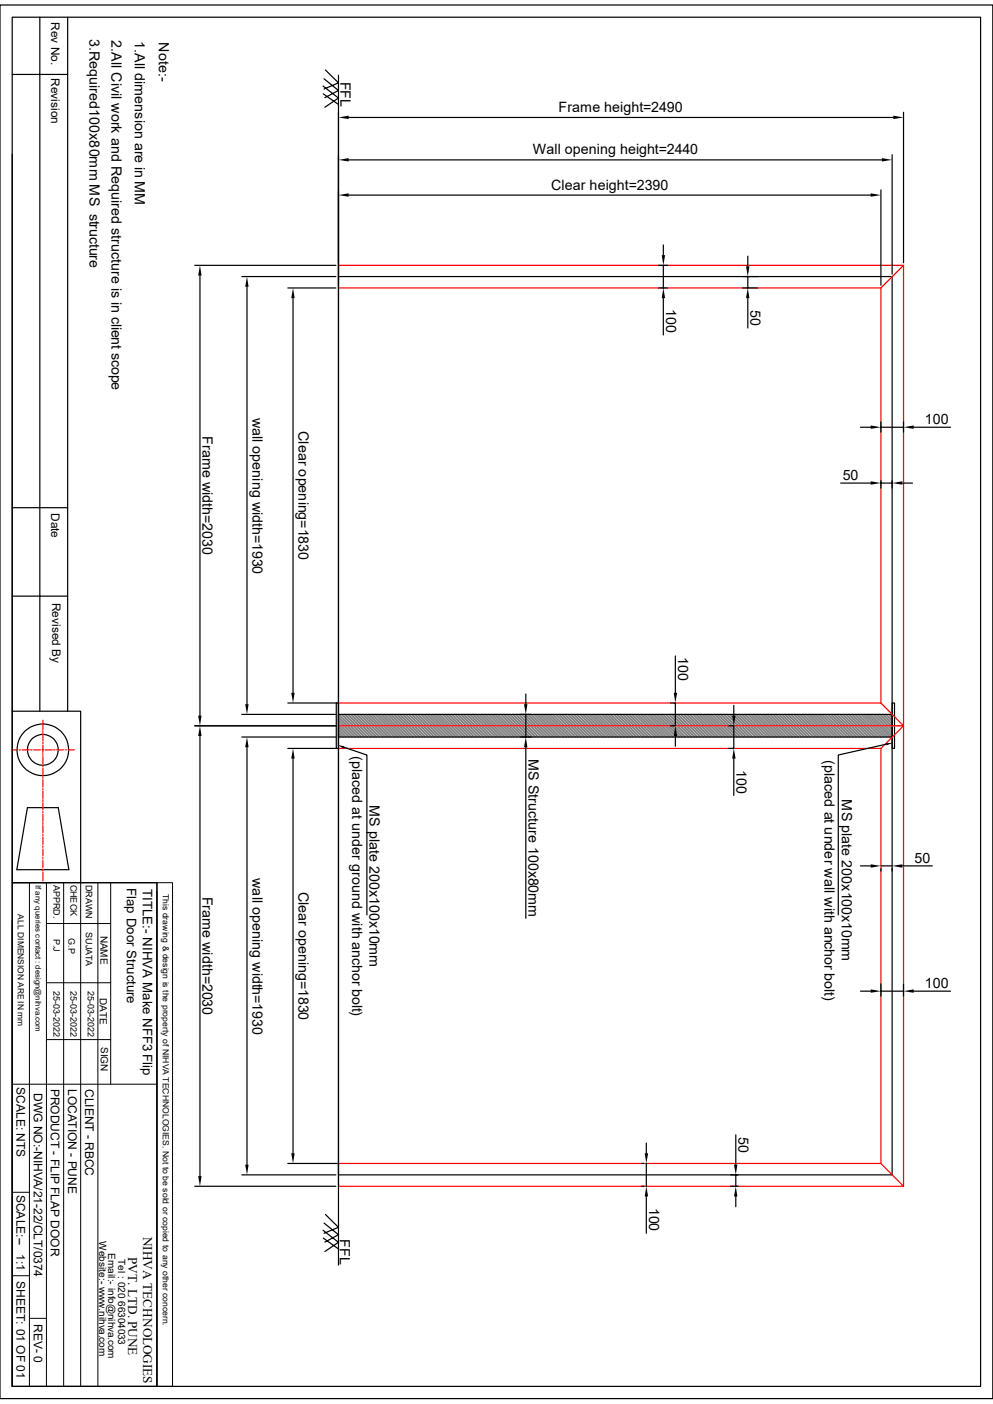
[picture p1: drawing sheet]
<svg xmlns="http://www.w3.org/2000/svg" width="210mm" height="297mm" viewBox="0 0 210 297" stroke-linecap="round" stroke-linejoin="round" font-family="sans-serif">
<g fill="none" stroke="#000" stroke-width=".25">
<path d="M0 1.1h210v294.8h-210zM2.6 3.6h204.8v289.7h-204.8zM2.6 15.7h11.7M8.4 3.6v146.9M14.3 3.6v146.9M68.3 18.2l3.3 2.5-2.9 2M68.4 19.9l3.2 2.2M68.5 16.7l3.1 2.4-2.9 1.6M68.8 14.8l2.8 2.7-3.1 1.3M71.6 15.9v251.7M2.6 32.6v117.9h14.5v36.2M73.7 24.8h115.2"/>
<path d="M73.7 33.8h112.8M188.7 32.7v25.3M191.1 23.7v31.9M41.2 56.1h29.8M42.3 58.3v93.1M51.1 58.5h19.9M71.6 58.5h117.1v190h-117.1M73.7 41.3h110.4M139.2 56.1h2M140.3 51.8v2.2M140.3 56.1v4.8M158.2 54.2v2.1"/>
<path d="M158.2 58.5v2.4M186.3 40.2v20.2M52.2 60.7v88.3M60.9 60.9h10.1M62 63.1v83.5M139.2 60.9h2M140.3 63.1v7.8M157.1 60.9h3.2M158.2 63.1v6.3M182 90.4h2.1M186.3 89.2v2.2M186.3 90.4h4.8"/>
<path d="M191.1 89.2v2.2M193.3 90.4h7.7M2.6 107.4h11.7M177.8 102.2h6.3M186.3 101.7v1.6M186.3 102.2h2.4M190.8 102.2h2.2M2.6 126.1h11.7M142.8 138.8v7.8M2.6 150.5v36.2M41.2 153.5h29.8M42.3 155.7v93.1"/>
<path d="M51.1 151.1h19.9M51.1 155.9h19.9M52.2 158.1v88.3M60.9 148.7h10.5M60.9 158.3h10.1M71.1 148.7h.5v9.6h-.5zM71.6 151.1h117.1v4.8h-117.1zM72.7 158.1l4.9 1.6v33.8M110 151.1h2.3M110.1 155.9h2.2M111.2 146.8v2.2M111.2 151.1v4.8"/>
<path d="M111.2 158.1v36.2M141.8 148.7h.9M141.8 153.5h.9M142.8 148.7v4.8M142.8 155.7v2.2M154.1 153.5h1.1v4.8h-1.1M155.2 149.2v2.2M187.4 157.4l-10.1 2.3v33.8M188.7 148.7h.5v9.6h-.5zM5.8 170.9h6.5l2.3 13.1h-11zM62 160.5v83.5M155.2 160.5v7.8"/>
<path d="M2.6 186.7h30.6v106.6h-30.6zM2.6 194.8v98.5M182 183.2h2.1M186.3 183.7v.6M186.3 183.2h2.4M190.8 183.2h6.4M182 209.7h2.1M186.3 208.2v2.5M186.3 209.7h4.8M191.1 208.2v2.5M193.3 209.7h7.7M41.2 251h29.8"/>
<path d="M51.1 248.5h19.9M60.9 246.1h10.6M68.5 258.7l3.1 2.5-2.9 1.6M68.8 256.9l2.8 2.7-3.1 1.3M135.6 246.1h.6M135.6 251h.6M136.7 241.8v2.2M136.7 246.1v4.9M136.7 253.1v7.8M154.5 251h1.6M155.6 240.1v6.3M155.6 248.5v2.5"/>
<path d="M155.6 253.1v2.2M68.3 260.3l3.3 2.5-2.9 2M68.4 261.9l3.2 2.3"/>
<circle cx="9.1" cy="158.6" r="5.5"/>
<circle cx="9.1" cy="158.6" r="3.3"/>
</g>
<g fill="none" stroke="#f00" stroke-width=".25">
<path d="M191.1 56.1v194.9M191.1 56.1l-4.8 4.8M191.1 56.1h-119.5v4.8h114.7M186.3 60.9v87.8M2.4 158.6h1.3M4 158.6h.3M4.7 158.6h1.5M6.5 158.6h.3M7.1 158.6h1.5M8.9 158.6h.3M9.1 152.4v1.9M9.1 154.6v.3"/>
<path d="M9.1 155.2v1.5M9.1 157v.4M9.1 157.6v1.6M9.1 159.5v.3M9.5 158.6h1.5M11.3 158.6h.3M11.9 158.6h1.6M13.8 158.6h.3M14.4 158.6h1.3M71.6 153.5h119.5M71.6 158.3h114.7M71.6 148.7h114.7"/>
<path d="M186.3 148.7l4.8 4.8-4.8 4.8M186.3 158.3v87.8M9.1 160.1v1.5M9.1 161.9v.3M9.1 162.5v1.5M9.1 164.3v.3M9.1 165v1.5M9.1 166.8v.3M9.1 167.4v1.5M9.1 169.2v.3M9.1 169.8v1.6M9.1 171.7v.3"/>
<path d="M9.1 172.3v1.5M9.1 174.1v.3M9.1 174.7v1.5M9.1 176.5v.3M9.1 177.1v1.5M9.1 179v.3M9.1 179.6v1.5M9.1 181.4v.3M9.1 182v1.6M9.1 183.9v.3M9.1 184.4v2M186.3 246.1l4.8 4.9"/>
<path d="M186.3 246.1h-114.7v4.9h119.5"/>
</g>
<g fill="none" stroke="#808080" stroke-width=".25">
<path d="M71.6 151.6l4.3 4.3M71.6 152.3l3.6 3.6M71.6 153l3 2.9M71.6 153.6l2.4 2.3M71.6 154.2l1.7 1.7M71.6 154.9l1 1M71.6 155.5l.4 .4M71.6 151.2l4.7 4.7M71.6 151.8l4 4.1M71.6 152.5l3.4 3.4M71.6 153.2l2.8 2.7M71.6 153.8l2.1 2.1"/>
<path d="M71.6 154.4l1.5 1.5M71.6 155.1l.8 .8M71.6 155.7l.2 .2M71.7 151.1l4.8 4.8M72.2 151.1l4.8 4.8M72.4 151.1l4.8 4.8M72.8 151.1l4.8 4.8M73 151.1l4.8 4.8M73.4 151.1l4.9 4.8M73.7 151.1l4.8 4.8M74.1 151.1l4.8 4.8M74.3 151.1l4.8 4.8"/>
<path d="M74.8 151.1l4.7 4.8M75 151.1l4.8 4.8M75.4 151.1l4.8 4.8M75.6 151.1l4.8 4.8M76 151.1l4.9 4.8M76.2 151.1l4.9 4.8M76.7 151.1l4.8 4.8M76.9 151.1l4.8 4.8M77.3 151.1l4.8 4.8M77.6 151.1l4.7 4.8M78 151.1l4.8 4.8M78.2 151.1l4.8 4.8"/>
<path d="M78.6 151.1l4.8 4.8M78.8 151.1l4.9 4.8M79.3 151.1l4.8 4.8M79.5 151.1l4.8 4.8M79.9 151.1l4.8 4.8M80.1 151.1l4.8 4.8M80.6 151.1l4.7 4.8M80.8 151.1l4.8 4.8M81.2 151.1l4.8 4.8M81.4 151.1l4.8 4.8M81.9 151.1l4.8 4.8M82.1 151.1l4.8 4.8"/>
<path d="M82.5 151.1l4.8 4.8M82.7 151.1l4.8 4.8M83.1 151.1l4.9 4.8M83.4 151.1l4.8 4.8M83.8 151.1l4.8 4.8M84 151.1l4.8 4.8M84.5 151.1l4.7 4.8M84.7 151.1l4.8 4.8M85.1 151.1l4.8 4.8M85.3 151.1l4.8 4.8M85.7 151.1l4.9 4.8M85.9 151.1l4.9 4.8"/>
<path d="M86.4 151.1l4.8 4.8M86.6 151.1l4.8 4.8M87 151.1l4.8 4.8M87.2 151.1l4.8 4.8M87.7 151.1l4.8 4.8M87.9 151.1l4.8 4.8M88.3 151.1l4.8 4.8M88.5 151.1l4.8 4.8M89 151.1l4.8 4.8M89.2 151.1l4.8 4.8M89.6 151.1l4.8 4.8M89.8 151.1l4.8 4.8"/>
<path d="M90.3 151.1l4.8 4.8M90.5 151.1l4.8 4.8M90.9 151.1l4.8 4.8M91.1 151.1l4.8 4.8M91.6 151.1l4.8 4.8M91.8 151.1l4.8 4.8M92.2 151.1l4.8 4.8M92.4 151.1l4.8 4.8M92.8 151.1l4.9 4.8M93 151.1l4.9 4.8M93.5 151.1l4.8 4.8M93.7 151.1l4.8 4.8"/>
<path d="M94.1 151.1l4.8 4.8M94.4 151.1l4.7 4.8M94.8 151.1l4.8 4.8M95 151.1l4.8 4.8M95.4 151.1l4.8 4.8M95.6 151.1l4.9 4.8M96.1 151.1l4.8 4.8M96.3 151.1l4.8 4.8M96.7 151.1l4.8 4.8M96.9 151.1l4.8 4.8M97.4 151.1l4.8 4.8M97.6 151.1l4.8 4.8"/>
<path d="M98 151.1l4.8 4.8M98.2 151.1l4.8 4.8M98.7 151.1l4.8 4.8M98.9 151.1l4.8 4.8M99.3 151.1l4.8 4.8M99.5 151.1l4.8 4.8M99.9 151.1l4.9 4.8M100.2 151.1l4.8 4.8M100.6 151.1l4.8 4.8M100.8 151.1l4.8 4.8M101.3 151.1l4.7 4.8M101.5 151.1l4.8 4.8"/>
<path d="M101.9 151.1l4.8 4.8M102.1 151.1l4.8 4.8M102.5 151.1l4.9 4.8M102.7 151.1l4.9 4.8M103.2 151.1l4.8 4.8M103.4 151.1l4.8 4.8M103.8 151.1l4.8 4.8M104.1 151.1l4.7 4.8M104.5 151.1l4.8 4.8M104.7 151.1l4.8 4.8M105.1 151.1l4.8 4.8M105.3 151.1l4.9 4.8"/>
<path d="M105.8 151.1l4.8 4.8M106 151.1l4.8 4.8M106.4 151.1l4.8 4.8M106.6 151.1l4.8 4.8M107.1 151.1l4.8 4.8M107.3 151.1l4.8 4.8M107.7 151.1l4.8 4.8M108 151.1l4.7 4.8M108.4 151.1l4.8 4.8M108.6 151.1l4.8 4.8M109 151.1l4.8 4.8M109.2 151.1l4.8 4.8"/>
<path d="M109.6 151.1l4.9 4.8M109.9 151.1l4.8 4.8M110.3 151.1l4.8 4.8M110.5 151.1l4.8 4.8M111 151.1l4.7 4.8M111.2 151.1l4.8 4.8M111.6 151.1l4.8 4.8M111.8 151.1l4.8 4.8M112.2 151.1l4.9 4.8M112.4 151.1l4.9 4.8M112.9 151.1l4.8 4.8M113.1 151.1l4.8 4.8"/>
<path d="M113.5 151.1l4.8 4.8M113.7 151.1l4.8 4.8M114.2 151.1l4.8 4.8M114.4 151.1l4.8 4.8M114.8 151.1l4.8 4.8M115.1 151.1l4.7 4.8M115.5 151.1l4.8 4.8M115.7 151.1l4.8 4.8M116.1 151.1l4.8 4.8M116.3 151.1l4.8 4.8M116.8 151.1l4.8 4.8M117 151.1l4.8 4.8"/>
<path d="M117.4 151.1l4.8 4.8M117.6 151.1l4.8 4.8M118.1 151.1l4.8 4.8M118.3 151.1l4.8 4.8M118.7 151.1l4.8 4.8M118.9 151.1l4.8 4.8M119.3 151.1l4.9 4.8M119.5 151.1l4.9 4.8M120 151.1l4.8 4.8M120.2 151.1l4.8 4.8M120.7 151.1l4.7 4.8M120.9 151.1l4.7 4.8"/>
<path d="M121.3 151.1l4.8 4.8M121.5 151.1l4.8 4.8M121.9 151.1l4.8 4.8M122.1 151.1l4.9 4.8M122.6 151.1l4.8 4.8M122.8 151.1l4.8 4.8M123.2 151.1l4.8 4.8M123.4 151.1l4.8 4.8M123.9 151.1l4.8 4.8M124.1 151.1l4.8 4.8M124.5 151.1l4.8 4.8M124.8 151.1l4.7 4.8"/>
<path d="M125.2 151.1l4.8 4.8M125.4 151.1l4.8 4.8M125.8 151.1l4.8 4.8M126 151.1l4.8 4.8M126.4 151.1l4.9 4.8M126.7 151.1l4.8 4.8M127.1 151.1l4.8 4.8M127.3 151.1l4.8 4.8M127.8 151.1l4.7 4.8M128 151.1l4.8 4.8M128.4 151.1l4.8 4.8M128.6 151.1l4.8 4.8"/>
<path d="M129 151.1l4.9 4.8M129.2 151.1l4.9 4.8M129.7 151.1l4.8 4.8M129.9 151.1l4.8 4.8M130.3 151.1l4.8 4.8M130.6 151.1l4.7 4.8M131 151.1l4.8 4.8M131.2 151.1l4.8 4.8M131.6 151.1l4.8 4.8M131.9 151.1l4.8 4.8M132.3 151.1l4.8 4.8M132.5 151.1l4.8 4.8"/>
<path d="M132.9 151.1l4.8 4.8M133.1 151.1l4.8 4.8M133.6 151.1l4.8 4.8M133.8 151.1l4.8 4.8M134.2 151.1l4.8 4.8M134.5 151.1l4.7 4.8M134.9 151.1l4.8 4.8M135.1 151.1l4.8 4.8M135.5 151.1l4.8 4.8M135.7 151.1l4.8 4.8M136.1 151.1l4.9 4.8M136.4 151.1l4.8 4.8"/>
<path d="M136.8 151.1l4.8 4.8M137 151.1l4.8 4.8M137.5 151.1l4.7 4.8M137.7 151.1l4.8 4.8M138.1 151.1l4.8 4.8M138.3 151.1l4.8 4.8M138.7 151.1l4.9 4.8M139 151.1l4.8 4.8M139.4 151.1l4.8 4.8M139.6 151.1l4.8 4.8M140 151.1l4.8 4.8M140.3 151.1l4.7 4.8"/>
<path d="M140.7 151.1l4.8 4.8M140.9 151.1l4.8 4.8M141.4 151.1l4.7 4.8M141.6 151.1l4.7 4.8M142 151.1l4.8 4.8M142.2 151.1l4.8 4.8M142.6 151.1l4.8 4.8M142.8 151.1l4.8 4.8M143.3 151.1l4.8 4.8M143.5 151.1l4.8 4.8M143.9 151.1l4.8 4.8M144.1 151.1l4.8 4.8"/>
<path d="M144.6 151.1l4.8 4.8M144.8 151.1l4.8 4.8M145.2 151.1l4.8 4.8M145.4 151.1l4.8 4.8M145.8 151.1l4.9 4.8M146.1 151.1l4.8 4.8M146.5 151.1l4.8 4.8M146.7 151.1l4.8 4.8M147.2 151.1l4.7 4.8M147.4 151.1l4.7 4.8M147.8 151.1l4.8 4.8M148 151.1l4.8 4.8"/>
<path d="M148.4 151.1l4.8 4.8M148.7 151.1l4.8 4.8M149.1 151.1l4.8 4.8M149.3 151.1l4.8 4.8M149.7 151.1l4.8 4.8M149.9 151.1l4.8 4.8M150.4 151.1l4.8 4.8M150.6 151.1l4.8 4.8M151 151.1l4.8 4.8M151.3 151.1l4.7 4.8M151.7 151.1l4.8 4.8M151.9 151.1l4.8 4.8"/>
<path d="M152.3 151.1l4.8 4.8M152.5 151.1l4.9 4.8M153 151.1l4.8 4.8M153.2 151.1l4.8 4.8M153.6 151.1l4.8 4.8M153.8 151.1l4.8 4.8M154.3 151.1l4.7 4.8M154.5 151.1l4.8 4.8M154.9 151.1l4.8 4.8M155.1 151.1l4.8 4.8M155.5 151.1l4.9 4.8M155.8 151.1l4.8 4.8"/>
<path d="M156.2 151.1l4.8 4.8M156.4 151.1l4.8 4.8M156.8 151.1l4.8 4.8M157.1 151.1l4.7 4.8M157.5 151.1l4.8 4.8M157.7 151.1l4.8 4.8M158.2 151.1l4.7 4.8M158.4 151.1l4.8 4.8M158.8 151.1l4.8 4.8M159 151.1l4.8 4.8M159.4 151.1l4.8 4.8M159.6 151.1l4.9 4.8"/>
<path d="M160.1 151.1l4.8 4.8M160.3 151.1l4.8 4.8M160.7 151.1l4.8 4.8M161 151.1l4.7 4.8M161.4 151.1l4.8 4.8M161.6 151.1l4.8 4.8M162 151.1l4.8 4.8M162.2 151.1l4.8 4.8M162.6 151.1l4.9 4.8M162.9 151.1l4.8 4.8M163.3 151.1l4.8 4.8M163.5 151.1l4.8 4.8"/>
<path d="M164 151.1l4.7 4.8M164.2 151.1l4.8 4.8M164.6 151.1l4.8 4.8M164.8 151.1l4.8 4.8M165.2 151.1l4.9 4.8M165.5 151.1l4.8 4.8M165.9 151.1l4.8 4.8M166.1 151.1l4.8 4.8M166.5 151.1l4.8 4.8M166.8 151.1l4.7 4.8M167.2 151.1l4.8 4.8M167.4 151.1l4.8 4.8"/>
<path d="M167.9 151.1l4.7 4.8M168.1 151.1l4.7 4.8M168.5 151.1l4.8 4.8M168.7 151.1l4.8 4.8M169.1 151.1l4.8 4.8M169.3 151.1l4.9 4.8M169.8 151.1l4.8 4.8M170 151.1l4.8 4.8M170.4 151.1l4.8 4.8M170.6 151.1l4.8 4.8M171.1 151.1l4.8 4.8M171.3 151.1l4.8 4.8"/>
<path d="M171.7 151.1l4.8 4.8M171.9 151.1l4.8 4.8M172.3 151.1l4.9 4.8M172.6 151.1l4.8 4.8M173 151.1l4.8 4.8M173.2 151.1l4.8 4.8M173.7 151.1l4.7 4.8M173.9 151.1l4.7 4.8M174.3 151.1l4.8 4.8M174.5 151.1l4.8 4.8M175 151.1l4.7 4.8M175.2 151.1l4.8 4.8"/>
<path d="M175.6 151.1l4.8 4.8M175.8 151.1l4.8 4.8M176.2 151.1l4.8 4.8M176.4 151.1l4.9 4.8M176.9 151.1l4.8 4.8M177.1 151.1l4.8 4.8M177.5 151.1l4.8 4.8M177.8 151.1l4.7 4.8M178.2 151.1l4.8 4.8M178.4 151.1l4.8 4.8M178.8 151.1l4.8 4.8M179 151.1l4.9 4.8"/>
<path d="M179.5 151.1l4.8 4.8M179.7 151.1l4.8 4.8M180.1 151.1l4.8 4.8M180.3 151.1l4.8 4.8M180.8 151.1l4.7 4.8M181 151.1l4.8 4.8M181.4 151.1l4.8 4.8M181.6 151.1l4.8 4.8M182.1 151.1l4.8 4.8M182.3 151.1l4.8 4.8M182.7 151.1l4.8 4.8M182.9 151.1l4.8 4.8"/>
<path d="M183.3 151.1l4.8 4.8M183.6 151.1l4.8 4.8M184 151.1l4.7 4.7M184.2 151.1l4.5 4.5M184.7 151.1l4 4.1M184.9 151.1l3.8 3.9M185.3 151.1l3.4 3.4M185.5 151.1l3.2 3.2M185.9 151.1l2.8 2.8M186.1 151.1l2.6 2.6M186.6 151.1l2.1 2.1M186.8 151.1l1.9 1.9"/>
<path d="M187.2 151.1l1.5 1.5M187.5 151.1l1.2 1.3M187.9 151.1l.8 .8M188.1 151.1l.6 .6M188.5 151.1l.2 .2"/>
</g>
<g fill="#000">
<path d="M71.6 24.8l2.1-.3v.7zM71.6 33.8l2.1-.4v.8zM186.5 33.4l2.2 .4-2.2 .4zM188.9 24.5l2.2 .3-2.2 .4zM42.3 56.1l.3 2.2h-.7zM71.6 41.3l2.1-.4v.7zM140 54h.7l-.4 2.1zM157.8 56.3h.7l-.3 2.2zM184.1 40.9l2.2 .4-2.2 .3zM52.2 58.5l.4 2.2h-.7zM62 60.9l.3 2.2h-.7zM140.3 60.9l.4 2.2h-.7z"/>
<path d="M158.2 60.9l.3 2.2h-.7zM184.1 90l2.2 .4-2.2 .3zM191.1 90.4l2.2-.4v.7zM184.1 101.8l2.2 .4-2.2 .3zM188.7 102.2l2.1-.4v.7zM41.9 151.4h.7l-.3 2.1zM42.3 153.5l.3 2.2h-.7zM51.9 149h.7l-.4 2.1zM52.2 155.9l.4 2.2h-.7zM61.6 146.6h.7l-.3 2.1zM71.4 157.6l1.4 .3-.2 .4zM110.8 149h.7l-.3 2.1z"/>
<path d="M111.2 155.9l.3 2.2h-.7zM142.8 153.5l.4 2.2h-.7zM142.5 146.6h.7l-.4 2.1zM154.9 151.4h.7l-.4 2.1zM187.4 157.2l1.4-.1-1.3 .6zM62 158.3l.3 2.2h-.7zM155.2 158.3l.4 2.2h-.7zM184.1 182.8l2.2 .4-2.2 .4zM188.7 183.2l2.1-.4v.8zM184.1 209.3l2.2 .4-2.2 .3zM191.1 209.7l2.2-.4v.7zM41.9 248.8h.7l-.3 2.2z"/>
<path d="M51.9 246.4h.7l-.4 2.1zM61.6 244h.7l-.3 2.1zM136.4 244h.7l-.4 2.1zM136.7 251l.4 2.1h-.7zM155.6 251l.4 2.1h-.8zM155.2 246.4h.8l-.4 2.1z"/>
</g>
<g fill="none" stroke="#000" stroke-width=".21">
<path d="M2.6 186.7h30.6M6.2 186.7v106.6M9.8 195.4h13.6M9.8 186.7v106.6M13.5 186.7v106.6M17.1 186.7v106.6M20.7 186.7v106.6M23.4 186.7v42.7M33.2 186.7h3.3v106.6h-3.3zM33.2 188.6v104.7M9.8 219.9h13.6M9.8 207.9h13.6"/>
<path d="M2.6 229.4h30.6M2.6 252.2h3.6M2.6 269.9h3.6M6.2 278.9h3.6"/>
</g>
<g font-size="3">
<text x="18.9" y="8.2" transform="rotate(90 18.9 8.2)">3.Required100x80mm MS structure</text>
<text x="23.6" y="8.5" transform="rotate(90 23.6 8.5)">2.All Civil work and Required structure is in client scope</text>
<text x="28.5" y="8.7" transform="rotate(90 28.5 8.7)">1.All dimension are in MM</text>
<text x="33.6" y="9" transform="rotate(90 33.6 9)">Note:-</text>
<text x="72" y="17.3" transform="rotate(90 72 17.3)">FFL</text>
<text x="118.2" y="23.7">Frame height=2490</text>
<text x="112.7" y="32.6">Wall opening height=2440</text>
<text x="116.6" y="40.1">Clear height=2390</text>
<text x="140.9" y="65.4" transform="rotate(90 140.9 65.4)">100</text>
<text x="158.7" y="65.7" transform="rotate(90 158.7 65.7)">50</text>
<text x="53.4" y="88.4" transform="rotate(90 53.4 88.4)">wall opening width=1930</text>
<text x="195.6" y="89.8">100</text>
<text x="42.8" y="92.2" transform="rotate(90 42.8 92.2)">Frame width=2030</text>
<text x="63.2" y="91.2" transform="rotate(90 63.2 91.2)">Clear opening=1830</text>
<text x="178.2" y="101.6">50</text>
<text x="143.4" y="139" transform="rotate(90 143.4 139)">100</text>
<text x="74.5" y="159.9" transform="rotate(90 74.5 159.9)">(placed at under ground with anchor bolt)</text>
<text x="111.8" y="160.6" transform="rotate(90 111.8 160.6)">MS Structure 100x80mm</text>
<text x="174.4" y="160.8" transform="rotate(90 174.4 160.8)">(placed at under wall with anchor bolt)</text>
<text x="155.8" y="162.9" transform="rotate(90 155.8 162.9)">100</text>
<text x="78.1" y="170.4" transform="rotate(90 78.1 170.4)">MS plate 200x100x10mm</text>
<text x="178" y="169.1" transform="rotate(90 178 169.1)">MS plate 200x100x10mm</text>
<text x="53.4" y="185.8" transform="rotate(90 53.4 185.8)">wall opening width=1930</text>
<text x="193.4" y="182.6">50</text>
<text x="42.8" y="189.7" transform="rotate(90 42.8 189.7)">Frame width=2030</text>
<text x="63.2" y="188.6" transform="rotate(90 63.2 188.6)">Clear opening=1830</text>
<text x="195.6" y="209.1">100</text>
<text x="156.2" y="240.5" transform="rotate(90 156.2 240.5)">50</text>
<text x="137.3" y="255.5" transform="rotate(90 137.3 255.5)">100</text>
<text x="71.9" y="262.2" transform="rotate(90 71.9 262.2)">FFL</text>
</g>
<g font-size="2.8">
<text x="26.8" y="187.8" transform="rotate(90 26.8 187.8)">Flap Door Structure</text>
<text x="30.2" y="188" transform="rotate(90 30.2 188)">TITLE:- NIHVA Make NFF3 Flip</text>
<text x="30.3" y="261.6" transform="rotate(90 30.3 261.6)">NIHVA TECHNOLOGIES</text>
<text x="27.1" y="265.9" transform="rotate(90 27.1 265.9)">PVT. LTD. PUNE</text>
</g>
<g font-size="2.5">
<text x="10.8" y="4.7" transform="rotate(90 10.8 4.7)">Rev No.</text>
<text x="10.8" y="16.6" transform="rotate(90 10.8 16.6)">Revision</text>
<text x="10.8" y="108.5" transform="rotate(90 10.8 108.5)">Date</text>
<text x="11" y="127.5" transform="rotate(90 11 127.5)">Revised By</text>
<text x="3.5" y="230" transform="rotate(90 3.5 230)">SCALE: NTS</text>
<text x="7.2" y="231.2" transform="rotate(90 7.2 231.2)">DWG NO:-NIHVA/21-22/CLT/0374</text>
<text x="10.8" y="230.3" transform="rotate(90 10.8 230.3)">PRODUCT - FLIP FLAP DOOR</text>
<text x="14.4" y="230.3" transform="rotate(90 14.4 230.3)">LOCATION - PUNE</text>
<text x="18" y="230.4" transform="rotate(90 18 230.4)">CLIENT - RBCC</text>
<text x="3.5" y="252.7" transform="rotate(90 3.5 252.7)">SCALE:--</text>
<text x="3.5" y="265.3" transform="rotate(90 3.5 265.3)">1:1</text>
<text x="3.5" y="271" transform="rotate(90 3.5 271)">SHEET: 01 OF 01</text>
<text x="7.2" y="280" transform="rotate(90 7.2 280)">REV- 0</text>
</g>
<g font-size="2.1">
<text x="21.3" y="197.9" transform="rotate(90 21.3 197.9)">NAME</text>
<text x="21.1" y="211.1" transform="rotate(90 21.1 211.1)">DATE</text>
<text x="21.3" y="221.4" transform="rotate(90 21.3 221.4)">SIGN</text>
<text x="21" y="262.6" transform="rotate(90 21 262.6)">Website:- www.nihva.com</text>
<text x="22.9" y="265" transform="rotate(90 22.9 265)">Email:- info@nihva.com</text>
<text x="25" y="266.3" transform="rotate(90 25 266.3)">Tel : 020 66304033</text>
</g>
<g font-size="1.9">
<text x="11.3" y="187.2" transform="rotate(90 11.3 187.2)">APPRD.</text>
<text x="14.9" y="187.1" transform="rotate(90 14.9 187.1)">CHECK</text>
<text x="18.1" y="187.2" transform="rotate(90 18.1 187.2)">DRAWN</text>
<text x="18.1" y="197.1" transform="rotate(90 18.1 197.1)">SUJATA</text>
<text x="11.3" y="198.5" transform="rotate(90 11.3 198.5)">P.J</text>
<text x="14.5" y="198.4" transform="rotate(90 14.5 198.4)">G.P</text>
<text x="11.3" y="209.6" transform="rotate(90 11.3 209.6)">25-03-2022</text>
<text x="14.9" y="209.6" transform="rotate(90 14.9 209.6)">25-03-2022</text>
<text x="18.5" y="209.6" transform="rotate(90 18.5 209.6)">25-03-2022</text>
</g>
<g font-size="1.8">
<text x="34.5" y="189.1" transform="rotate(90 34.5 189.1)">This drawing &amp; design is the property of NIHVA TECHNOLOGIES. Not to be sold or copied to any other concern.</text>
<text x="3.8" y="193.4" transform="rotate(90 3.8 193.4)">ALL DIMENSION ARE IN mm</text>
</g>
<text font-size="1.7" x="7.5" y="187.2" transform="rotate(90 7.5 187.2)">If any queries contact : design@nihva.com</text>
</svg>
